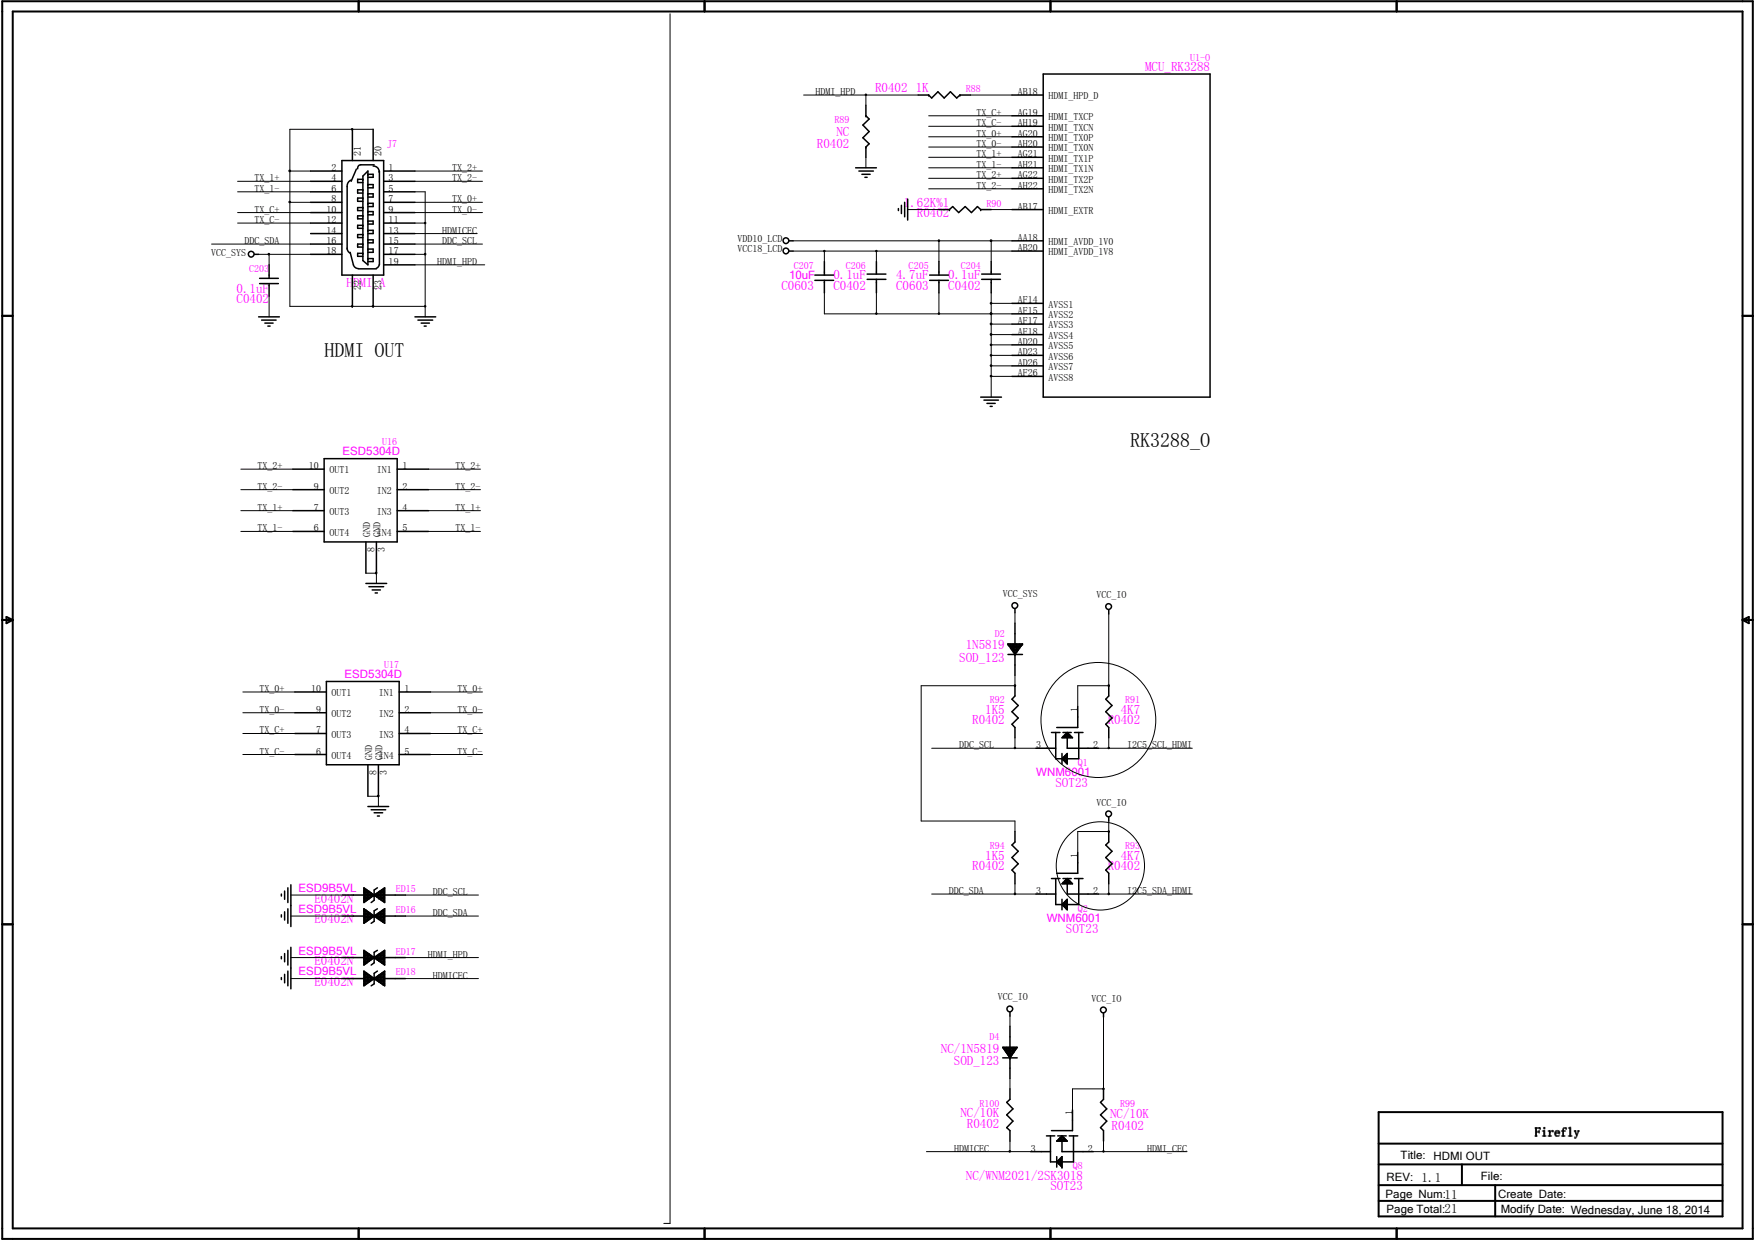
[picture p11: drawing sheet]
<svg xmlns="http://www.w3.org/2000/svg" width="297mm" height="210mm" viewBox="0 0 297 210" stroke-linecap="round" stroke-linejoin="round" font-family="sans-serif">
<g fill="none" stroke="#000" stroke-width=".34">
<path d="M.4 .2h296.3v209.5h-296.3zM2.2 1.9h292.7v206h-292.7zM60.7 .2v1.7M119.2 .2v1.7M177.8 .2v1.7M236.4 .2v1.7M.4 53.5h1.8M294.9 53.5h1.8M.4 104.9h1.8M1.1 104.4l1.1 .5-1.1 .6zM294.9 104.9h1.8M294.9 104.9l1.1-.5v1.1z"/>
<path d="M.4 156.5h1.8M294.9 156.5h1.8M233.3 193.6h58.2M233.3 188.3h58.2v17.6h-58.2zM233.3 197.1h58.2M247.4 197.1v3.5M60.7 207.9v1.8M119.2 207.9v1.8M177.8 207.9v1.8M233.3 200.6h58.2M233.3 203.3h58.2M236.4 207.9v1.8"/>
<path d="M253.1 200.6v5.3"/>
</g>
<g fill="none" stroke="#000" stroke-width=".17">
<path d="M113.4 2.3v204.8h-1.1M136 16.1h19.4M146.5 15.9h.1v.2h-.1zM146.6 16.1v1.7M157.2 19.6h14.1M164.2 16.1h7.1M40.2 30.7h12.4M40.2 32.5h12.4M40.2 36h12.4M40.2 37.8h12.4M48.9 34.1l.3 .1-.2 .1zM48.9 28.8h.2v.2h-.2z"/>
<path d="M49.1 29h3.5M49.1 34.2h3.5M59.5 21.8h.2v.2h-.2zM59.6 21.9h.1M63.2 21.9h-14.1v30h22.9M70.2 29h11.5M70.2 30.7h11.5M70.2 32.5h1.8v21.1M70.2 36h11.5M70.2 34.2h11.5M70.2 37.8h1.8M70.2 39.5h10.6"/>
<path d="M71.9 37.7h.1v.1h-.1zM146.6 26.6v1.8M153.6 35.5h5.3M157.2 30.2h14.1M157.2 32h14.1M157.2 26.6h14.1M157.2 28.4h14.1M157.2 24.9h14.1M157.2 23.2h14.1M157.2 21.4h14.1M167.8 35.5h3.5M35.8 41.3h16.8"/>
<path d="M43.8 43.1h8.8M45.4 42.9l.2 .1-.1 .2zM45.5 43.1v1.7M45.5 50.1v3.5M59.5 51.8h.2v.1h-.2zM59.6 51.9h.1M63 51.8l.3 .1-.2 .1zM63.2 51.9h.1M70.2 43.1h1.8M70.2 41.3h11.5M70.2 44.8h11.8M71.9 51.8h.1v.1h-.1z"/>
<path d="M71.9 42.9l.2 .1-.1 .2zM134.2 42.5h37.1M134.2 40.8h37.1M139.4 42.4h.2v.2h-.2zM139.5 42.5v1.8M139.5 49.6v3.5h31.8M148.2 42.4h.2v.2h-.2zM148.2 53h.2v.2h-.2zM148.3 42.5v1.8M148.3 49.6v3.5M158.8 40.6l.2 .1-.1 .2zM158.8 53h.2v.2h-.2z"/>
<path d="M158.9 40.8v3.5M158.9 49.6v3.5M167.6 40.6h.2v.2h-.2zM167.6 53l.3 .1-.2 .1zM167.6 51.3l.3 .1-.2 .1zM167.6 54.7h.2v.2h-.2zM167.6 56.5h.2v.2h-.2zM167.6 58.3l.3 .1-.2 .1zM167.8 53.1h.1M167.8 40.8v3.5M167.8 49.6v17.6M167.8 51.4h3.5"/>
<path d="M167.8 54.9h3.5M167.8 56.6h3.5M167.8 58.4h3.5M40.8 79.4h8.8M72.5 79.4h8.8M167.6 61.8l.3 .1-.2 .1zM167.6 63.6l.3 .1-.2 .1zM167.6 60.1l.3 .1-.2 .1zM167.8 60.2h3.5M167.8 61.9h3.5M167.8 63.7h3.5M40.8 82.9h8.8"/>
<path d="M40.8 86.4h8.8M40.8 90h8.8M61.9 97h1.8M63.6 96.9l.2 .1-.1 .2zM63.7 97h.1M63.7 97v1.8M72.5 82.9h8.8M72.5 86.4h8.8M72.5 90h8.8M41.1 117.1h8.8M72.9 117.1h8.8M171.7 115.9l.2 .1-.1 .2z"/>
<path d="M171.8 116.1h.1M171.8 103.7v1.8M171.8 114.3v1.8M171.8 116.1h-15.9v22.9h15.9v1.8M187.6 115.9l.2 .1-.1 .2zM187.7 116.1h.1M187.7 116.1h-5.3v3.5M187.7 103.9v12.2M41.1 124.2h8.8M41.1 120.6h8.8M41.1 127.7h8.8M62.3 134.8h1.7"/>
<path d="M63.9 134.7h.3l-.2 .2zM64 134.8h.1M64 134.8v1.7M72.9 124.2h8.8M72.9 120.6h8.8M72.9 127.7h8.8M157.7 126.7h17.6M171.7 126.5h.2v.2h-.2zM171.8 124.9v1.8M185.9 126.7h15.9M187.6 126.5h.1v.2h-.1zM187.7 124.9v1.8"/>
<path d="M187.7 139v1.8M49.2 155.1h8.8M49.2 151.5h8.8M68.6 155.1h12.4M68.6 151.5h12.4M157.7 151.3h17.6M171.7 151.2l.2 .1-.1 .2zM171.8 149.6v1.7M185.9 151.3h15.9M187.6 151.2l.2 .1-.1 .2zM187.6 140.7h.1v.1h-.1zM187.7 140.8h.1"/>
<path d="M187.7 149.6v1.7M187.7 140.8h-5.3v3.5M49.2 162.1h8.8M49.2 165.7h8.8M68.6 162.1h12.4M68.6 165.7h12.4M170.9 172v1.7M186.8 172.2v12.1M156.8 194.9h17.7M170.8 194.8l.3 .1-.2 .1zM170.9 182.5v1.8M170.9 193.2v1.7"/>
<path d="M185 194.9h15.9M186.7 194.8h.2v.2h-.2zM186.7 184.2h.2v.2h-.2zM186.8 184.3h.1M186.8 193.2v1.7M186.8 184.3h-5.3v3.6"/>
<circle cx="185.9" cy="121.9" r="9.7"/>
<circle cx="186.2" cy="146.6" r="7.5"/>
</g>
<g fill="none" stroke="#000" stroke-width=".25">
<path d="M146.6 19.6h.1M146.6 19.6l.5 .6-1.1 1 1.1 1.1-1.1 1 1.1 1-.5 .6M146.6 17.8v1.8M155.4 16.1h1.8M157.2 16.1h.1M157.2 16.1l.5 .5 1-1.1 1.1 1.1 1.1-1.1 1 1.1 .6-.5M162.5 16.1h.1M162.5 16.1h1.7M171.3 16.1h5.3M171.3 19.6h5.3M176.6 12.5h28.2v54.7h-28.2zM52.6 39.5h5.3"/>
<path d="M52.6 29h5.3M52.6 30.7h5.3M52.6 32.5h5.3M52.6 34.2h5.3M52.6 36h5.3M52.6 37.8h5.3M57.9 27.2h7v19.4h-7zM59.4 30.5a1.09 1.09 0 0 0-.6 1.1v10.6M59.6 21.9v5.3M60.3 28.6l-.9 2.1M61.4 30.4h.1M61.4 32.1h.1"/>
<path d="M61.4 33.5h.1M61.4 35.1h.1M61.4 36.5h.1M61.4 38.1h.1M61.4 39.7h.1M61.4 30.4h-.9v.5h.9M61.4 32.1h-.9v.6h.9M61.4 33.5h-.9v.6h.9M61.4 35.1h-.9v.5h.9M61.4 36.5h-.9v.5h.9M61.4 38.1h-.9v.6h.9M61.4 39.7h-.9v.5h.9"/>
<path d="M62.3 29.5h.1M62.3 31.2h.1M62.3 32.8h.1M62.3 34.4h.1M62.3 35.8h.1M62.3 37.4h.1M62.3 39h.1M62.3 29.5h.9v.5h-.9M62.3 31.2h.9v.6h-.9M62.3 32.8h.9v.6h-.9M62.3 34.4h.9v.6h-.9M62.3 35.8h.9v.6h-.9"/>
<path d="M62.3 37.4h.9v.5h-.9M62.3 39h.9v.5h-.9M62.3 29v15.8l-.9-.7v-14.3zM63.2 28.1a.9 .9 0 0 1 .9 1M63.2 21.9v5.3M63.3 27.9h-2.3a.58 .58 0 0 0-.5 .7M64.2 29v15.8M64.9 39.5h5.3M64.9 29h5.3M64.9 30.7h5.3M64.9 32.5h5.3M64.9 34.2h5.3"/>
<path d="M64.9 36h5.3M64.9 37.8h5.3M144.8 28.4h3.5M145.4 29h2.4M145.9 29.5h1.4M146.4 30h.4M146.6 24.9h.1M146.6 24.9v1.7M152.1 35.3v.3M152.6 34.8v1.4M153.1 34.2v2.5M153.6 33.7v3.6"/>
<path d="M158.9 35.5h1.8M160.7 35.5h.1M160.7 35.5l.5-.5 1.1 1 1.1-1 1 1 1-1 .6 .5M166 35.5h.1M166 35.5h1.8M171.3 30.2h5.3M171.3 32h5.3M171.3 28.4h5.3M171.3 23.2h5.3M171.3 26.6h5.3M171.3 24.9h5.3M171.3 21.4h5.3"/>
<path d="M171.3 35.5h5.3M43 43.1h.8M43.8 53.6h3.5M43.9 47.1h3.2M43.9 48h3.2M44.3 54.2h2.4M44.8 54.7h1.4M45.3 55.2h.4M45.5 44.8v2.3M45.5 48v2.1M52.6 41.3h5.3M52.6 43.1h5.3"/>
<path d="M58.8 42a.91 .91 0 0 0 .5 .8M59.3 42.7l.5 2.1a.87 .87 0 0 0 .9 .7M59.6 46.6v5.3M60.7 45.5h3M61.4 41.3h.1M61.4 42.9h.1M61.4 41.3h-.9v.5h.9M61.4 42.9h-.9v.5h.9M62.3 40.6h.1M62.3 42.2h.1M62.3 43.8h.1M62.3 40.6h.9v.5h-.9"/>
<path d="M62.3 42.2h.9v.5h-.9M62.3 43.8h.9v.5h-.9M63.2 46.6v5.3M64.2 44.8l-.3 .5-.2 .1M64.9 41.3h5.3M64.9 43.1h5.3M64.9 44.8h5.3M70.2 53.6h3.5M70.7 54.2h2.5M71.3 54.7h1.4M71.8 55.2h.3M133.6 42.5h.6"/>
<path d="M133.6 40.8h.6M137.9 46.6h3.2M137.9 47.5h3.2M139.5 44.3v2.3M139.5 47.5v2.1M146.8 47.3h3.1M146.8 46.4h3.1M148.3 44.3v2.1M148.3 47.3v2.3M157.3 46.6h3.2M157.3 47.5h3.2M158.9 44.3v2.3"/>
<path d="M158.9 47.5v2.1M166.2 47.3h3.1M166.2 46.4h3.1M167.8 44.3v2.1M167.8 47.3v2.3M171.3 42.5h5.3M171.3 40.8h5.3M171.3 51.4h5.3M171.3 53.1h5.3M171.3 54.9h5.3M171.3 56.6h5.3M171.3 58.4h5.3"/>
<path d="M49.6 79.4h5.3M54.9 77.6h12.3v14.1h-12.3zM67.2 79.4h5.3M166 67.2h3.5M166.5 67.7h2.5M167 68.3h1.4M167.6 68.8h.3M171.3 60.2h5.3M171.3 61.9h5.3M171.3 63.7h5.3M49.6 82.9h5.3M49.6 86.4h5.3"/>
<path d="M49.6 90h5.3M61.9 91.7v5.3M61.9 98.8h3.5M62.4 99.3h2.5M63 99.9h1.4M63.7 91.7v5.3M67.2 82.9h5.3M67.2 86.4h5.3M67.2 90h5.3M49.9 117.1h5.3M55.2 115.4h12.4v14.1h-12.4zM63.5 100.4h.4"/>
<path d="M67.6 117.1h5.3M170.6 109h.1M170.6 110.8h2.5M170.6 109h2.5M170.6 109l1.2 1.8M170.6 109.2h2.4M170.8 109v.4h2v-.4M171 109.6h1.6M171.1 109v.7M171.2 109.9h1.2M171.3 109v1.1M171.4 110.2h.9"/>
<path d="M171.5 110.4h.6M171.6 109v1.4M171.7 110.7h.2M171.8 110.8h.1M171.8 103v.7M171.8 105.5v8.8M171.8 116.1v1.7l-.5 .6 1 1-1 1.1 1 1-1 1.1 .5 .5v1.8M172 109v1.4M172.3 109v1.1M172.5 109v.7M173.1 109h.1M173.1 109l-1.3 1.8"/>
<path d="M182.4 119.6v3.5h-3.5M187.7 116.1v1.7l-.5 .6 1 1-1 1.1 1 1-1 1.1 .5 .5v1.8M187.7 103.2v.7M49.9 120.6h5.3M49.9 124.2h5.3M49.9 127.7h5.3M62.3 129.5v5.3M62.3 136.5h3.5M62.8 137.1h2.5M63.3 137.6h1.5M63.9 138.1h.3M64 129.5v5.3"/>
<path d="M67.6 120.6h5.3M67.6 124.2h5.3M67.6 127.7h5.3M175.3 126.7h3.4M178 124h1.4M178.7 124v4.4h3.9v-4.4M179.7 124.9l.9-.9 .9 .9zM179.7 127.6v1.7M179.9 124.7h1.4M179.9 124h1.4M180 124.6v.3M180 128.2v.4"/>
<path d="M180 128.7h.6M180 128.2h.6M180.2 124.5h.9M180.2 124.4v.5M180.2 128v.9M180.3 128.9h.3M180.3 127.9h.3M180.4 124.2h.4M180.5 124.2v.7M180.5 127.7v1.4M180.5 129.2h.1M180.5 127.7h.1"/>
<path d="M180.6 124.9v1.8h5.3M180.6 127.6v1.7l-.9-.9zM180.7 124.1v.8M180.9 124.3v.6M181.2 124.5v.4M181.4 124.8v.1M181.9 124h1.4M187.7 138.3v.7M47.6 151.3v.4M47.6 154.9v.3M48.2 150.8v1.4M48.2 154.3v1.4"/>
<path d="M48.7 150.3v2.5M48.7 153.8v2.5M49.2 149.8v7M58 151.5h3.6M58 155.1h3.6M61.6 153.8h.1M61.6 150.3l1.7 1.2-1.7 1.3zM61.6 153.8v2.5l1.7-1.2M61.6 150.9h.8v1.2M61.6 154.6h1.1v.9M61.6 152.6h.2M61.6 152.4h.5"/>
<path d="M61.6 152.1h.9M61.6 151.9h1.3M61.6 151.6h1.6M61.6 151.4h1.6M61.6 151.1h1.2M61.6 150.7h.5M61.6 150.4h.1M61.6 156.1h.3M61.6 155.8h.6M61.6 155.6h1M61.6 155.3h1.3M61.6 155.1h3.5"/>
<path d="M61.6 154.9h1.5M61.6 154.3h.8M61.6 154.1h.4M61.6 153.8l1.7 1.3M61.7 150.4v2.3M61.7 153.9v2.3M61.9 150.5v2M61.9 154.1v1.9M62.2 150.7v1.6M62.2 154.2v1.7M62.4 154.4v1.3M62.7 151v1"/>
<path d="M62.9 151.3v.5M62.9 154.8v.5M63.2 151.4v.2M63.2 154.9v.3M63.3 151.5h.1M63.3 155.1h.1M63.3 151.5l1.8-1.2v2.5zM63.4 151.5v.1M63.4 155v.1M63.4 151.6h1.7M63.5 151.4h1.6M63.7 151.3v.5"/>
<path d="M63.7 154.8v.5M63.7 154.9h1.4M63.7 155.3h1.4M63.8 151.9h1.3M63.9 150.3l-.6 .4v1.7l-.5 .4M63.9 153.8l-.6 .4v1.8l-.5 .3M63.9 154.6v.9M64 154.6h1.1M64 155.6h1.1M64.1 150.9v1.2h1M64.1 154.5v1.2M64.3 150.9h.8"/>
<path d="M64.3 154.3h.8M64.4 150.8v1.5M64.4 154.3v1.5M64.4 155.8h.7M64.5 152.4h.6M64.6 150.7h.5M64.6 150.6v1.8M64.6 154.1v1.9M64.7 154.1h.4M64.8 156.1h.3M64.9 150.4v2.2h.2M64.9 154v2.1"/>
<path d="M65 150.4h.1M65.1 153.8h.1M65.1 153.8v2.5l-1.8-1.2M65.1 151.1h-1.2v.8M65.1 151.5h3.5M65.1 155.1h3.5M65.1 153.8l-1.8 1.3M171.8 140.8v1.7l-.5 .5 1 1.1-1 1.1 1 1-1 1.1 .5 .5v1.8M175.3 151.3h3.4M178 148.7h1.4M178.7 148.7v4.4h3.9v-4.4M179.7 152.2v1.8"/>
<path d="M179.7 149.6l.9-.9 .9 .9zM179.9 149.4h1.4M179.9 148.7h1.4M180 149.4v.2M180 152.9v.4M180 153.4h.6M180 152.9h.6M180.2 149.1h.9M180.2 149.1v.5M180.2 152.7v.9M180.3 152.6h.3M180.3 153.6h.3"/>
<path d="M180.4 148.9h.4M180.5 148.8v.8M180.5 152.4v1.4M180.5 152.4h.1M180.5 153.8h.1M180.6 149.6v1.7h5.3M180.6 152.2v1.8l-.9-.9zM180.7 148.8v.8M180.9 149v.6M181.2 149.3v.3M181.4 149.5v.1M181.9 148.7h1.4"/>
<path d="M182.4 144.3v3.5h-3.5M187.7 140.8v1.7l-.5 .5 1 1.1-1 1.1 1 1-1 1.1 .5 .5v1.8M47.6 161.9v.4M47.6 165.5v.3M48.2 161.4v1.4M48.2 164.9v1.5M48.7 160.9v2.5M48.7 164.4v2.5M49.2 160.4v7M58 165.7h3.6M58 162.1h3.6M61.6 166.7h.2"/>
<path d="M61.6 166.5h.6M61.6 166.2h1M61.6 165.9h1.3M61.6 165.7h1.6M61.6 165.5h1.5M61.6 165.2h1.1M61.6 165h.8M61.6 164.7h.5M61.6 164.5h.1M61.6 164.4l1.7 1.3-1.7 1.2zM61.6 160.9l1.7 1.2-1.7 1.3zM61.6 163.2h.2"/>
<path d="M61.6 163h.5M61.6 162.5h1.2M61.6 162.3h1.6M61.6 162h1.6M61.6 161.8h1.3M61.6 161.5h.9M61.6 161.3h.5M61.6 161h.2M61.7 161v2.2M61.7 164.5v2.3M61.9 161.1v2M61.9 164.6v2"/>
<path d="M62.2 161.3v1.6M62.2 164.8v1.7M62.4 161.5v1.2h-.8M62.4 165v1.3M62.7 161.7v.9M62.7 165.2v.9M62.9 161.8v.6M62.9 165.4v.5M63.2 162v.2M63.2 165.5v.2M63.3 165.7h.1M63.3 162.1h.1"/>
<path d="M63.3 165.7l1.8-1.3v2.5zM63.3 162.1l1.8-1.2v2.5zM63.4 165.7h1.7M63.4 162.1v.1M63.4 165.6v.1M63.5 162.3h1.6M63.5 162h1.6M63.6 165.5h1.5M63.7 161.8v.5M63.7 165.4v.5M63.7 165.9h1.4M63.8 162.5h1.3"/>
<path d="M63.9 160.9l-.6 .3v1.8l-.5 .4M63.9 164.4l-.6 .4v1.7l-.5 .4M63.9 161.7v.9M63.9 165.2v.9M63.9 161.8h1.2M64 165.2h1.1M64.1 166.2h1M64.1 161.5v1.2M64.1 165v1.2M64.2 162.7h.9M64.2 161.5h.9M64.3 165h.8"/>
<path d="M64.4 161.4v1.5M64.4 164.9v1.5M64.5 166.5h.6M64.6 163h.5M64.6 161.3h.5M64.6 161.2v1.8M64.6 164.7v1.8M64.7 164.7h.4M64.8 166.7h.3M64.9 161v2.2M64.9 164.5v2.3M64.9 163.2h.2"/>
<path d="M64.9 161h.2M65 164.5h.1M65.1 165.7h3.5M65.1 162.1h3.5M169.7 179.1h2.5M169.7 177.3h2.5l-1.3 1.8zM169.7 177.3h2.5M169.8 177.3v.2M169.9 177.5h2.1M170.1 177.3v.5M170.2 178.1h1.4M170.3 177.3v.9"/>
<path d="M170.4 178.3h1M170.6 177.3v1.3h.7M170.8 178.8h.3M170.8 177.3v1.6M170.9 179.1h.1M170.9 171.3v.7M170.9 173.7v3.6M170.9 179.1v3.4M171.1 177.3v1.6M171.3 177.3v1.2M171.6 177.3v.9M171.8 177.3v.5h-1.8"/>
<path d="M172 177.3v.1M186.8 171.4v.8M170.9 184.3v1.8l-.5 .5 1 1.1-1 1 1 1.1-1 1.1 .5 .5v1.8M174.5 194.9h3.3M177.1 192.3h1.4M177.8 192.3v4.4h1.1M178.9 196.7l.8-.9v1.8M178.9 193.2l.8-.9 .9 .9zM178.9 196.7l.8 .9M178.9 195.8v1.8M178.9 193.1h1.7M179 193v.2"/>
<path d="M179 196.8h.7M179 192.3h1.5M179.2 192.9h1.1M179.2 192.8v.4M179.2 197.1h.5M179.4 192.6h.7M179.5 192.5v.7M179.5 197.3h.2M179.7 192.4h.2M179.7 192.3v.9M179.7 197.6h.1M179.7 193.2v1.7h5.3"/>
<path d="M179.7 196.6h-.7v.2M179.7 196.3h-.5v.7M179.7 196.1h-.2v1.2M179.7 195.8v1.7M180 192.5v.7M180.2 192.7v.5M180.5 193v.2M181 192.3h1.4M181.5 187.9v3.5h-3.5M181.7 192.3v4.4h-2M186.8 184.3v1.8l-.5 .5 1 1.1-1 1 1 1.1-1 1.1 .5 .5v1.8"/>
<circle cx="42.5" cy="43" r=".49"/>
<circle cx="133" cy="42.5" r=".49"/>
<circle cx="133" cy="40.7" r=".49"/>
<circle cx="171.8" cy="102.5" r=".49"/>
<circle cx="187.6" cy="102.7" r=".49"/>
<circle cx="187.6" cy="137.8" r=".49"/>
<circle cx="170.9" cy="170.8" r=".49"/>
<circle cx="186.7" cy="171" r=".49"/>
</g>
<g fill="#000">
<path d="M146.5 15.9h.1v.2h-.1z" fill-rule="evenodd"/>
<path d="M48.9 34.1l.3 .1-.2 .1z" fill-rule="evenodd"/>
<path d="M48.9 28.8h.2v.2h-.2z" fill-rule="evenodd"/>
<path d="M59.5 21.8h.2v.2h-.2z" fill-rule="evenodd"/>
<path d="M71.9 37.7h.1v.1h-.1z" fill-rule="evenodd"/>
<path d="M45.4 42.9l.2 .1-.1 .2z" fill-rule="evenodd"/>
<path d="M59.5 51.8h.2v.1h-.2z" fill-rule="evenodd"/>
<path d="M63 51.8l.3 .1-.2 .1z" fill-rule="evenodd"/>
<path d="M71.9 51.8h.1v.1h-.1z" fill-rule="evenodd"/>
<path d="M71.9 42.9l.2 .1-.1 .2z" fill-rule="evenodd"/>
<path d="M139.4 42.4h.2v.2h-.2z" fill-rule="evenodd"/>
<path d="M148.2 42.4h.2v.2h-.2z" fill-rule="evenodd"/>
<path d="M148.2 53h.2v.2h-.2z" fill-rule="evenodd"/>
<path d="M158.8 40.6l.2 .1-.1 .2z" fill-rule="evenodd"/>
<path d="M158.8 53h.2v.2h-.2z" fill-rule="evenodd"/>
<path d="M167.6 40.6h.2v.2h-.2z" fill-rule="evenodd"/>
<path d="M167.6 53l.3 .1-.2 .1z" fill-rule="evenodd"/>
<path d="M167.6 51.3l.3 .1-.2 .1z" fill-rule="evenodd"/>
<path d="M167.6 54.7h.2v.2h-.2z" fill-rule="evenodd"/>
<path d="M167.6 56.5h.2v.2h-.2z" fill-rule="evenodd"/>
<path d="M167.6 58.3l.3 .1-.2 .1z" fill-rule="evenodd"/>
<path d="M167.6 53l.3 .1-.2 .1z" fill-rule="evenodd"/>
<path d="M167.6 61.8l.3 .1-.2 .1z" fill-rule="evenodd"/>
<path d="M167.6 63.6l.3 .1-.2 .1z" fill-rule="evenodd"/>
<path d="M167.6 60.1l.3 .1-.2 .1z" fill-rule="evenodd"/>
<path d="M63.6 96.9l.2 .1-.1 .2z" fill-rule="evenodd"/>
<path d="M171.7 115.9l.2 .1-.1 .2z" fill-rule="evenodd"/>
<path d="M187.6 115.9l.2 .1-.1 .2z" fill-rule="evenodd"/>
<path d="M63.9 134.7h.3l-.2 .2z" fill-rule="evenodd"/>
<path d="M171.7 126.5h.2v.2h-.2z" fill-rule="evenodd"/>
<path d="M187.6 126.5h.1v.2h-.1z" fill-rule="evenodd"/>
<path d="M171.7 151.2l.2 .1-.1 .2z" fill-rule="evenodd"/>
<path d="M187.6 151.2l.2 .1-.1 .2z" fill-rule="evenodd"/>
<path d="M187.6 140.7h.1v.1h-.1z" fill-rule="evenodd"/>
<path d="M170.8 194.8l.3 .1-.2 .1z" fill-rule="evenodd"/>
<path d="M186.7 194.8h.2v.2h-.2z" fill-rule="evenodd"/>
<path d="M186.7 184.2h.2v.2h-.2z" fill-rule="evenodd"/>
</g>
<g font-size="3.4">
<text x="54.9" y="60.4">HDMI OUT</text>
<text x="191.3" y="75.7">RK3288_O</text>
</g>
<g font-size="2.2" fill="#f0f">
<text x="148.1" y="15.5">R0402 1K</text>
<text x="193.8" y="12">MCU_RK3288</text>
<text x="141.6" y="22.9">NC</text>
<text x="138.3" y="25.1">R0402</text>
<text x="153" y="35">1.62K%1</text>
<text x="155.2" y="36.7">R0402</text>
<text x="141.1" y="47.3">0.1uF</text>
<text x="151.7" y="47.3">4.7uF</text>
<text x="160.5" y="47.3">0.1uF</text>
<text x="40" y="51.4">C0402</text>
<text x="40" y="49.6">0.1uF</text>
<text x="58.7" y="48.5">HDMI_A</text>
<text x="132.2" y="49.1">C0603</text>
<text x="141.1" y="49.1">C0402</text>
<text x="151.7" y="49.1">C0603</text>
<text x="160.5" y="49.1">C0402</text>
<text x="162.3" y="112">SOD_123</text>
<text x="163.4" y="109.9">1N5819</text>
<text x="164.5" y="122.6">R0402</text>
<text x="166.7" y="120.8">1K5</text>
<text x="187.5" y="122.6">R0402</text>
<text x="189.7" y="120.8">4K7</text>
<text x="178.6" y="133.2">SOT23</text>
<text x="164.5" y="147.3">R0402</text>
<text x="166.7" y="145.5">1K5</text>
<text x="187.5" y="147.3">R0402</text>
<text x="189.7" y="145.5">4K7</text>
<text x="53.2" y="152.8">E0402N</text>
<text x="53.2" y="156.3">E0402N</text>
<text x="180.4" y="157.9">SOT23</text>
<text x="53.2" y="166.9">E0402N</text>
<text x="53.2" y="163.4">E0402N</text>
<text x="159.3" y="178.2">NC/1N5819</text>
<text x="161.5" y="180.3">SOD_123</text>
<text x="162.6" y="189.1">NC/10K</text>
<text x="163.7" y="190.9">R0402</text>
<text x="187.9" y="189.2">NC/10K</text>
<text x="188.1" y="191.3">R0402</text>
<text x="163.5" y="199.7">NC/WNM2021/2SK3018</text>
<text x="177.8" y="201.4">SOT23</text>
</g>
<text font-size="2.2" x="259.8" y="192.3">Firefly</text>
<g font-size="1.9" fill="#f0f">
<text x="133.6" y="47.3">10uF</text>
<text x="58" y="77.1">ESD5304D</text>
<text x="58.3" y="114.9">ESD5304D</text>
<text x="175.4" y="131.4">WNM6001</text>
<text x="50.5" y="151">ESD9B5VL</text>
<text x="50.5" y="154.5">ESD9B5VL</text>
<text x="50.5" y="161.6">ESD9B5VL</text>
<text x="177.2" y="156.1">WNM6001</text>
<text x="50.5" y="165.1">ESD9B5VL</text>
</g>
<g font-size="1.9">
<text x="237.1" y="196.2">Title: HDMI OUT</text>
<text x="234.5" y="202.7">Page Num:11</text>
<text x="234.7" y="199.9">REV: 1.1</text>
<text x="250.7" y="199.8">File:</text>
<text x="253.6" y="202.7">Create Date:</text>
<text x="234.7" y="205.4">Page Total:21</text>
<text x="254" y="205.4">Modify Date: Wednesday, June 18, 2014</text>
</g>
<g font-size="1.7" fill="#f0f">
<text x="201.4" y="10.2">U1-O</text>
<text x="163.4" y="15.5">R88</text>
<text x="141.2" y="20.8">R89</text>
<text x="65.5" y="24.9">J7</text>
<text x="167" y="35">R90</text>
<text x="42.2" y="46.1">C203</text>
<text x="134.4" y="45.5">C207</text>
<text x="143.2" y="45.5">C206</text>
<text x="153.8" y="45.5">C205</text>
<text x="162.6" y="45.5">C204</text>
<text x="64.7" y="75.4">U16</text>
<text x="168.4" y="107.8">D2</text>
<text x="65" y="113.1">U17</text>
<text x="167.5" y="119.1">R92</text>
<text x="190.5" y="119.1">R91</text>
<text x="182.5" y="129.6">Q1</text>
<text x="167.5" y="143.8">R94</text>
<text x="190.5" y="143.8">R93</text>
<text x="67" y="151">ED15</text>
<text x="67" y="154.5">ED16</text>
<text x="182.5" y="154.3">Q2</text>
<text x="67" y="161.6">ED17</text>
<text x="67" y="165.1">ED18</text>
<text x="167.5" y="176.1">D4</text>
<text x="165.8" y="187.3">R100</text>
<text x="189.6" y="187.3">R99</text>
<text x="181.6" y="197.9">Q8</text>
</g>
<g font-size="1.7">
<text x="138" y="16.1">HDMI_HPD</text>
<text x="172.3" y="16.1">AB18</text>
<text x="177.5" y="16.8">HDMI_HPD_D</text>
<text x="165.3" y="19.6">TX_C+</text>
<text x="165.3" y="23.2">TX_0+</text>
<text x="165.3" y="21.4">TX_C-</text>
<text x="172.3" y="23.2">AG20</text>
<text x="172.3" y="21.4">AH19</text>
<text x="172.3" y="19.6">AG19</text>
<text x="177.5" y="23.9">HDMI_TX0P</text>
<text x="177.5" y="22.1">HDMI_TXCN</text>
<text x="177.5" y="20.3">HDMI_TXCP</text>
<text x="56.1" y="29">2</text>
<text x="61.1" y="26.3" transform="rotate(-90 61.1 26.3)">21</text>
<text x="64.6" y="26.3" transform="rotate(-90 64.6 26.3)">20</text>
<text x="65.8" y="29">1</text>
<text x="76.5" y="29">TX_2+</text>
<text x="165.3" y="26.6">TX_1+</text>
<text x="165.3" y="28.4">TX_1-</text>
<text x="165.3" y="24.9">TX_0-</text>
<text x="172.3" y="28.4">AH21</text>
<text x="172.3" y="26.6">AG21</text>
<text x="172.3" y="24.9">AH20</text>
<text x="177.5" y="29.1">HDMI_TX1N</text>
<text x="177.5" y="27.3">HDMI_TX1P</text>
<text x="177.5" y="25.6">HDMI_TX0N</text>
<text x="43" y="30.7">TX_1+</text>
<text x="43" y="32.5">TX_1-</text>
<text x="43" y="36">TX_C+</text>
<text x="55.3" y="36">10</text>
<text x="56.1" y="30.7">4</text>
<text x="56.1" y="32.5">6</text>
<text x="56.1" y="34.2">8</text>
<text x="65.8" y="30.7">3</text>
<text x="65.8" y="32.5">5</text>
<text x="65.8" y="34.2">7</text>
<text x="65.8" y="36">9</text>
<text x="76.5" y="34.2">TX_0+</text>
<text x="76.5" y="36">TX_0-</text>
<text x="76.5" y="30.7">TX_2-</text>
<text x="165.3" y="30.2">TX_2+</text>
<text x="165.3" y="32">TX_2-</text>
<text x="172.3" y="30.2">AG22</text>
<text x="172.3" y="32">AH22</text>
<text x="172.3" y="35.5">AB17</text>
<text x="177.5" y="30.9">HDMI_TX2P</text>
<text x="177.5" y="32.7">HDMI_TX2N</text>
<text x="41.4" y="41.3">DDC_SDA</text>
<text x="43" y="37.8">TX_C-</text>
<text x="55.3" y="37.8">12</text>
<text x="55.3" y="39.5">14</text>
<text x="55.3" y="41.3">16</text>
<text x="65.8" y="37.8">11</text>
<text x="65.8" y="39.5">13</text>
<text x="65.8" y="41.3">15</text>
<text x="74.8" y="39.5">HDMICEC</text>
<text x="74.8" y="41.3">DDC_SCL</text>
<text x="124.8" y="40.9">VDD10_LCD</text>
<text x="172.3" y="40.8">AA18</text>
<text x="177.5" y="41.5">HDMI_AVDD_1V0</text>
<text x="177.5" y="36.2">HDMI_EXTR</text>
<text x="35.7" y="43.4">VCC_SYS</text>
<text x="55.3" y="43.1">18</text>
<text x="65.8" y="43.1">17</text>
<text x="65.8" y="44.8">19</text>
<text x="74" y="44.8">HDMI_HPD</text>
<text x="124.8" y="42.7">VCC18_LCD</text>
<text x="172.3" y="42.5">AB20</text>
<text x="177.5" y="43.2">HDMI_AVDD_1V8</text>
<text x="61.1" y="49.1" transform="rotate(-90 61.1 49.1)">22</text>
<text x="64.6" y="49.1" transform="rotate(-90 64.6 49.1)">23</text>
<text x="172.3" y="51.4">AF14</text>
<text x="172.3" y="53.1">AF15</text>
<text x="177.5" y="52.1">AVSS1</text>
<text x="177.5" y="53.8">AVSS2</text>
<text x="172.3" y="54.9">AF17</text>
<text x="172.3" y="56.6">AF18</text>
<text x="172.3" y="58.4">AD20</text>
<text x="177.5" y="55.6">AVSS3</text>
<text x="177.5" y="57.4">AVSS4</text>
<text x="177.5" y="59.1">AVSS5</text>
<text x="172.3" y="60.2">AD23</text>
<text x="172.3" y="61.9">AD26</text>
<text x="172.3" y="63.7">AF26</text>
<text x="177.5" y="60.9">AVSS6</text>
<text x="177.5" y="62.7">AVSS7</text>
<text x="177.5" y="64.4">AVSS8</text>
<text x="43.6" y="82.9">TX_2-</text>
<text x="43.6" y="79.4">TX_2+</text>
<text x="52.3" y="79.4">10</text>
<text x="53.1" y="82.9">9</text>
<text x="55.7" y="83.6">OUT2</text>
<text x="55.7" y="80.1">OUT1</text>
<text x="63.8" y="80.1">IN1</text>
<text x="63.8" y="83.6">IN2</text>
<text x="68.1" y="79.4">1</text>
<text x="68.1" y="82.9">2</text>
<text x="77.1" y="82.9">TX_2-</text>
<text x="77.1" y="79.4">TX_2+</text>
<text x="43.6" y="86.4">TX_1+</text>
<text x="43.6" y="90">TX_1-</text>
<text x="53.1" y="90">6</text>
<text x="53.1" y="86.4">7</text>
<text x="55.7" y="87.2">OUT3</text>
<text x="63.8" y="87.2">IN3</text>
<text x="68.1" y="86.4">4</text>
<text x="68.1" y="90">5</text>
<text x="77.1" y="86.4">TX_1+</text>
<text x="77.1" y="90">TX_1-</text>
<text x="55.7" y="90.7">OUT4</text>
<text x="62.7" y="90.8" transform="rotate(-90 62.7 90.8)">GND</text>
<text x="63.4" y="93.5" transform="rotate(-90 63.4 93.5)">8</text>
<text x="63.8" y="90.7">IN4</text>
<text x="64.4" y="90.8" transform="rotate(-90 64.4 90.8)">GND</text>
<text x="65.1" y="93.5" transform="rotate(-90 65.1 93.5)">3</text>
<text x="169.8" y="101.1">VCC_SYS</text>
<text x="185.6" y="101.3">VCC_IO</text>
<text x="43.9" y="117.1">TX_0+</text>
<text x="52.7" y="117.1">10</text>
<text x="56.1" y="117.9">OUT1</text>
<text x="64.1" y="117.9">IN1</text>
<text x="68.4" y="117.1">1</text>
<text x="77.4" y="117.1">TX_0+</text>
<text x="43.9" y="120.6">TX_0-</text>
<text x="43.9" y="124.2">TX_C+</text>
<text x="53.5" y="124.2">7</text>
<text x="53.5" y="120.6">9</text>
<text x="56.1" y="124.9">OUT3</text>
<text x="56.1" y="121.4">OUT2</text>
<text x="64.1" y="121.4">IN2</text>
<text x="64.1" y="124.9">IN3</text>
<text x="68.4" y="120.6">2</text>
<text x="68.4" y="124.2">4</text>
<text x="77.4" y="120.6">TX_0-</text>
<text x="77.4" y="124.2">TX_C+</text>
<text x="182.4" y="120.5" transform="rotate(-90 182.4 120.5)">1</text>
<text x="43.9" y="127.7">TX_C-</text>
<text x="53.5" y="127.7">6</text>
<text x="56.1" y="128.4">OUT4</text>
<text x="63" y="128.6" transform="rotate(-90 63 128.6)">GND</text>
<text x="63.7" y="131.2" transform="rotate(-90 63.7 131.2)">8</text>
<text x="64.1" y="128.4">IN4</text>
<text x="64.8" y="128.6" transform="rotate(-90 64.8 128.6)">GND</text>
<text x="65.5" y="131.2" transform="rotate(-90 65.5 131.2)">3</text>
<text x="68.4" y="127.7">5</text>
<text x="77.4" y="127.7">TX_C-</text>
<text x="162.3" y="126.7">DDC_SCL</text>
<text x="175.4" y="126.7">3</text>
<text x="185" y="126.7">2</text>
<text x="190.8" y="126.7">I2C5_SCL_HDMI</text>
<text x="185.6" y="136.4">VCC_IO</text>
<text x="182.4" y="145.2" transform="rotate(-90 182.4 145.2)">1</text>
<text x="73.3" y="155.1">DDC_SDA</text>
<text x="73.3" y="151.5">DDC_SCL</text>
<text x="160.6" y="151.3">DDC_SDA</text>
<text x="175.4" y="151.3">3</text>
<text x="185" y="151.3">2</text>
<text x="190.8" y="151.3">I2C5_SDA_HDMI</text>
<text x="72.4" y="162.1">HDMI_HPD</text>
<text x="73.3" y="165.7">HDMICEC</text>
<text x="168.9" y="169.3">VCC_IO</text>
<text x="184.7" y="169.5">VCC_IO</text>
<text x="181.5" y="188.7" transform="rotate(-90 181.5 188.7)">1</text>
<text x="161.5" y="194.9">HDMICEC</text>
<text x="174.5" y="194.9">3</text>
<text x="184.1" y="194.9">2</text>
<text x="194.1" y="194.9">HDMI_CEC</text>
</g>
</svg>
